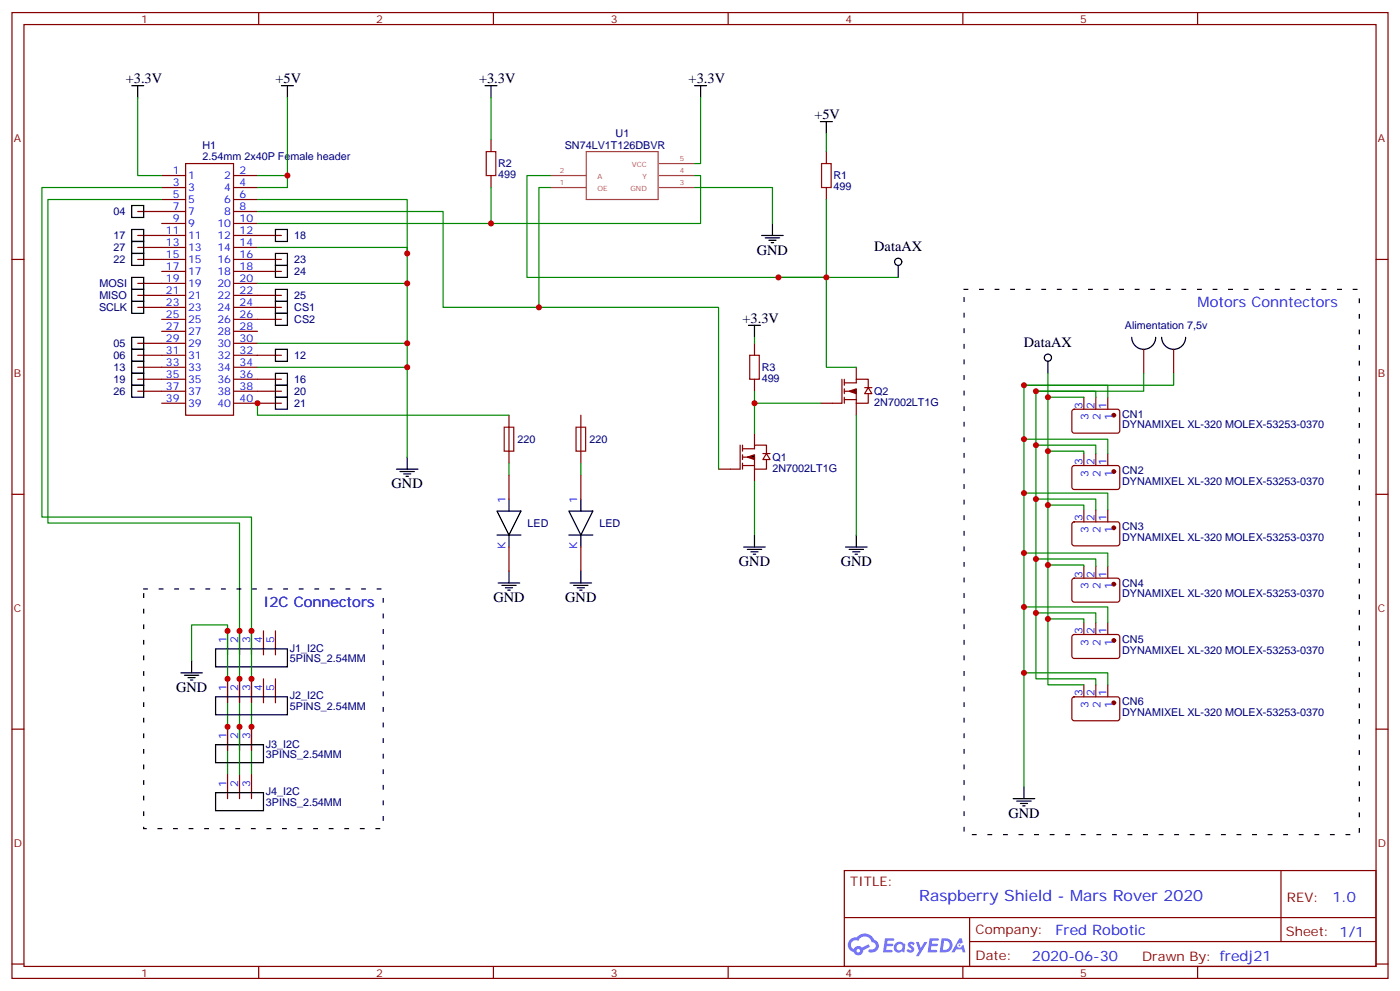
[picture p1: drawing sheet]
<svg xmlns="http://www.w3.org/2000/svg" width="412mm" height="292mm" viewBox="0 0 412 292" stroke-linecap="round" stroke-linejoin="round" font-family="sans-serif">
<g fill="none" stroke="#870000" stroke-width=".35">
<path d="M3.5 3.7h405.4v284.3h-405.4zM7.1 7.2h398.2v277.3h-398.2zM76.2 3.7v3.5M145.3 3.7v3.5M214.5 3.7v3.5M283.6 3.7v3.5M352.8 3.7v3.5M3.5 76.4h3.6M405.3 76.4h3.6M3.5 145.5h3.6M405.3 145.5h3.6M3.5 214.7h3.6"/>
<path d="M405.3 214.7h3.6M248.7 256.3h156.6v28.2h-156.6zM377.3 256.3v20.9M248.7 270.1h156.5M285.6 277.2h119.6M285.6 270.1v14.2M3.5 283.8h3.6M76.2 284.5v3.5M145.3 284.5v3.5M214.5 284.5v3.5M283.6 284.5v3.5M352.8 284.5v3.5"/>
<path d="M405.3 283.8h3.6"/>
</g>
<g fill="#5487ff">
<path d="M267.7 277.5a1.22 1.22 0 0 1 1.7 .2l-.4 .6a.47 .47 0 0 0-.3-.4 .47 .47 0 0 0-.5 .2l.1 .2a1.14 1.14 0 0 1 .8 1.8 1.14 1.14 0 0 1-1.9 0l-.2-.2 .5-.6 .7 .5a.29 .29 0 0 0 .3-.3 .29 .29 0 0 0-.2-.3 1.04 1.04 0 0 1-.6-1.7z"/>
<path d="M260.7 276.2h2.4l.3 .2-.2 .5-1.8 .1-.1 .8h1.5l.3 .4-.3 .4h-1.6l-.2 1.1h1.7l.2 .3-.2 .3-2.6 .1z"/>
<path d="M273.8 276.2h2.4l.3 .2-.1 .5-1.8 .1-.2 .8h1.6l.3 .4-.4 .4-1.6-.1-.1 1.1 1.7 .1 .2 .3-.2 .3-2.6 .1z"/>
<path d="M282.6 276.2h.7l.3 1.3-.6 .3a.69 .69 0 0 0-1 .3 .69 .69 0 0 0 .4 .9 .69 .69 0 0 0 .9-.6l.5-.2 .6 2.2h-.8l-.2-.9h-1.8l-.5 .9h-.8z"/>
<path d="M269.8 277.3h.8l.6 1.8 1.1-1.8h.9l-2.6 4.2h-.8l.9-1.5z"/>
<path d="M277.4 276.2l-.6 4.2h1.3a2.11 2.11 0 0 0 2.5-2.1 2.11 2.11 0 0 0-2.5-2.1zM278.1 277a1.39 1.39 0 0 1 1.7 1.4 1.39 1.39 0 0 1-1.8 1.2h-.3z"/>
<path d="M263.7 277.8a1.54 1.54 0 0 0-.1 2.2 1.54 1.54 0 0 0 2.2 .1l.6 .3 .3-2.3-.2-.3h-.4a1.49 1.49 0 0 0-2.4 0zM264 278.8a.94 .94 0 0 1 1.8 0 .94 .94 0 0 1-1.8 0z"/>
<path d="M250.4 276.6a2.18 2.18 0 0 0 1.1 3.7 1.44 1.44 0 0 0 1.6 .9 1.44 1.44 0 0 0 1.2-1.4l2-1.1-.5-.7-1.9 1a1.47 1.47 0 0 0-2.4 .4 1.39 1.39 0 0 1-.7-1.9 1.39 1.39 0 0 1 2-.5 2.12 2.12 0 0 1 2.2-1.3 2.12 2.12 0 0 1 1.9 1.7 1.14 1.14 0 0 1 1.1 1.4 1.14 1.14 0 0 1-1.7 .7 .43 .43 0 0 0-.5 .4 .43 .43 0 0 0 .4 .5 1.98 1.98 0 0 0 2.5-1.2 1.98 1.98 0 0 0-1.2-2.6 3.1 3.1 0 0 0-5.3-.6l-.9 .1zM252.3 279.9a.55 .55 0 0 1 1.1 0 .55 .55 0 0 1-1.1 0z"/>
<circle cx="282.6" cy="278.3" r=".26"/>
</g>
<path d="M220.1 134.6l2.1-.7v1.4z" fill="#000" stroke="#870000" stroke-width=".35"/>
<path d="M225.8 133.5l1 1.8h-2.1z" fill="#fff" stroke="#870000" stroke-width=".35"/>
<path d="M218 131.1v7h-6.3M218.7 132.1h3.5v-1h3.6v2.4M218.7 134.6h3.5v3.5M218.7 137.1h3.5M218.7 131.1v1.7M218.7 133.9v1.4M218.7 136.3v1.8M222.2 127.5v3.6M222.2 138.1v3.5M224.7 133.5h2.1M225.8 135.3v2.8h-3.6" fill="none" stroke="#870000" stroke-width=".35"/>
<path d="M250.1 115.2l2.1-.7v1.4z" fill="#000" stroke="#870000" stroke-width=".35"/>
<path d="M255.8 114.1l1 1.8h-2.1z" fill="#fff" stroke="#870000" stroke-width=".35"/>
<g fill="none" stroke="#870000" stroke-width=".35">
<path d="M47.6 51.7h7.1M47.6 55.2h7.1M47.6 58.7h7.1M54.7 48.2h14.1v74h-14.1zM68.8 51.7h7M68.8 55.2h7M68.8 58.7h7M144.6 41.1v3.5M144.6 51.7v3.5M243.4 44.6v3.6M243.4 55.2v3.5M40.6 62.3h14.1"/>
<path d="M40.6 69.3h14.1M40.6 72.8h14.1M40.6 76.4h14.1M47.6 65.8h7.1M47.6 79.9h7.1M68.8 62.3h7M68.8 65.8h7M68.8 69.3h14.1M68.8 72.8h7M68.8 76.4h14.1M68.8 79.9h14.1M40.6 83.4h14.1"/>
<path d="M40.6 87h14.1M40.6 90.5h14.1M47.6 94h7.1M47.6 97.5h7.1M68.8 83.4h7M68.8 87h14.1M68.8 90.5h14.1M68.8 94h14.1M68.8 97.5h7M40.6 101.1h14.1M40.6 104.6h14.1M40.6 108.1h14.1"/>
<path d="M40.6 111.7h14.1M40.6 115.2h14.1M47.6 118.7h7.1M68.8 118.7h14.1M68.8 101.1h7M68.8 104.6h14.1M68.8 108.1h7M68.8 111.7h14.1M68.8 115.2h14.1M222.2 101.1v3.5M222.2 111.7v3.5M248 111.7v7h-6.3"/>
<path d="M248.7 112.7h3.5v-1h3.6v2.4M248.7 115.2h3.5v3.5M248.7 117.7h3.5M248.7 111.7v1.7M248.7 114.5v1.4M248.7 116.9v1.8M252.2 108.1v3.6M252.2 118.7v3.5M254.7 114.1h2.1M255.8 115.9v2.8h-3.6M319.3 116.9v3.6M322.8 116.9v3.6"/>
<path d="M326.3 116.9v3.6M336.9 102.8v7.1M345.7 102.8v7.1M149.9 122.2v14.1M149.9 139.9v7M171.1 122.2v14.1M171.1 139.9v7M316 120.7l.4-.2h13l.4 .7v5.9l-.7 .4h-12.9l-.5-.7v-5.6zM316 137.3l.4-.2h13l.4 .7v5.9l-.7 .4-12.9-.1-.5-.6v-5.6zM319.3 133.5v3.6M322.8 133.5v3.6M326.3 133.5v3.6"/>
<path d="M316 153.8l.4-.2 13 .1 .4 .6v6l-.7 .4-12.9-.1-.5-.6v-5.7zM319.3 150.1v3.5M322.8 150.1v3.5M326.3 150.1v3.5M149.9 161v7.1M171.1 161v7.1M316 170.4l.4-.2 13 .1 .4 .6v5.9l-.7 .5-12.9-.1-.5-.6v-5.7zM319.3 166.7v3.5M322.8 166.7v3.5M326.3 166.7v3.5M67 185.7v7.1M67 199.8v7.1"/>
<path d="M70.6 185.7v7.1M70.6 199.8v7.1M74.1 185.7v7.1M74.1 199.8v7.1M77.6 185.7v7.1M77.6 199.8v7.1M81.1 185.7v7.1M81.1 199.8v7.1M316 187l.4-.2 13 .1 .4 .6v5.9l-.7 .5-12.9-.1-.5-.7v-5.6zM319.3 183.3v3.5M322.8 183.3v3.5M326.3 183.3v3.5"/>
<path d="M67 214v7M70.6 214v7M74.1 214v7M316 205.3l.4-.2 13 .1 .4 .6v6l-.7 .4-12.9-.1-.5-.6v-5.7zM319.3 201.6v3.5M322.8 201.6v3.5M326.3 201.6v3.5M67 228.1v7M70.6 228.1v7M74.1 228.1v7"/>
</g>
<path d="M162.3 51.7h10.4M162.3 55.2h10.4M172.7 44.6h21.2v14.1h-21.2zM194.2 51.7h10.4M194.2 55.2h10.4M194.2 48.2h10.4" fill="none" stroke="#a64a4a" stroke-width=".35"/>
<path d="M143.2 44.6h2.8v7.1h-2.8zM242 48.2h2.8v7h-2.8zM220.8 104.6h2.9v7.1h-2.9zM148.5 125.8h2.8v7h-2.8zM169.7 125.8h2.8v7h-2.8z" fill="none" stroke="#a10000" stroke-width=".35"/>
<g fill="none" stroke="#008700" stroke-width=".35">
<path d="M40.6 28.8v22.9h7M84.7 28.8v26.4h-8.9M144.6 28.8v12.3M206.4 28.8v19.4h-1.8M243.4 39.3v5.3M47.6 58.7h-33.5v95.3h56.5v74.1M47.6 55.2h-35.3v97h61.8v75.9M75.8 58.7h44.1v15.9M75.8 51.7h8.9M144.6 55.2v10.6M162.3 55.2h-3.6v35.3M162.3 51.7h-7.1v30h109.4"/>
<path d="M204.6 51.7h1.8v14.1h-130.6M204.6 55.2h22.9v10.6M243.4 58.7v23M75.8 62.3h54.7v28.2h81.2v47.6M75.8 72.8h44.1v61.8M75.8 83.4h44.1M222.2 99.3v1.8M229.3 81.7h14.1v26.4h8.8M75.8 118.7v3.5h74.1M75.8 108.1h44.1M75.8 101.1h44.1M222.2 115.2v3.5"/>
<path d="M241.7 118.7h-19.5v8.8M305.2 115.2h17.6v1.7M308.7 109.9v7h10.6M308.7 116.9v84.7h10.6M326.3 116.9v-3.5h-24.7v118.2M336.9 109.9v5.3h-31.7v84.6h17.6v1.8M345.7 109.9v3.5h-44.1M149.9 136.3v3.6M171.1 136.3v3.6M252.2 122.2v35.3M301.6 129.3h24.7v4.2M305.2 131.1h17.6v2.4"/>
<path d="M308.7 132.8h10.6v.7M222.2 141.6v15.9M301.6 145.2h24.7v4.9M305.2 146.9h17.6v3.2M308.7 148.7h10.6v1.4M301.6 162.8h24.7v3.9M301.6 178.7h24.7v4.6M305.2 164.6h17.6v2.1M308.7 166.3h10.6v.4M56.4 194.6v-10.6h10.6v44.1M301.6 198.1h24.7v3.5M305.2 180.4h17.6v2.9"/>
<path d="M308.7 182.2h10.6v1.1"/>
</g>
<g fill="none" stroke="#000" stroke-width=".35">
<path d="M38.8 25.2h3.5M40.6 25.2v3.6M82.9 25.2h3.5M84.7 25.2v3.6M142.9 25.2h3.5M144.6 25.2v3.6M204.6 25.2h3.5M206.4 25.2v3.6M241.7 35.8h3.5M243.4 35.8v3.5M38.8 67.6h3.5v3.5h-3.5zM38.8 60.5h3.5v3.5h-3.5z"/>
<path d="M38.8 74.6h3.5v3.5h-3.5zM38.8 71.1h3.5v3.5h-3.5zM81.1 67.6h3.6v3.5h-3.6zM81.1 74.6h3.6v3.5h-3.6zM81.1 78.1h3.6v3.6h-3.6zM224.4 69.3h6.3M225.4 70h4.3M226.5 70.7h2.1M227.2 71.4h.7M227.5 65.8v3.5M264.6 78.1v3.6M38.8 81.7h3.5v3.5h-3.5z"/>
<path d="M38.8 85.2h3.5v3.5h-3.5zM38.8 88.7h3.5v3.6h-3.5zM38.8 99.3h3.5v3.5h-3.5zM81.1 88.7h3.6v3.6h-3.6zM81.1 85.2h3.6v3.5h-3.6zM81.1 92.3h3.6v3.5h-3.6zM220.5 95.8h3.5M222.2 95.8v3.5M333.4 99.3a3.5 3.5 0 0 0 3.5 3.5 3.5 3.5 0 0 0 3.5-3.5M342.2 99.3a3.5 3.5 0 0 0 3.5 3.5 3.5 3.5 0 0 0 3.5-3.5M38.8 102.8h3.5v3.6h-3.5zM38.8 106.4h3.5v3.5h-3.5z"/>
<path d="M38.8 109.9h3.5v3.5h-3.5zM38.8 113.4h3.5v3.5h-3.5zM81.1 102.8h3.6v3.6h-3.6zM81.1 109.9h3.6v3.5h-3.6zM81.1 113.4h3.6v3.5h-3.6zM81.1 116.9h3.6v3.6h-3.6zM308.7 106.4v3.5M116.8 138.1h6.3M117.8 138.8h4.3M118.9 139.5h2.1M119.9 134.6v3.5M119.6 140.2h.7"/>
<path d="M146.4 150.5h7.1l-3.6 7zM146.4 157.5h7.1M149.9 146.9v3.6M149.9 157.5v3.5M167.6 150.5h7l-3.5 7zM167.6 157.5h7M171.1 146.9v3.6M171.1 157.5v3.5M222.2 157.5v3.5M252.2 157.5v3.5M146.8 171.6h6.3M147.8 172.3h4.2"/>
<path d="M148.9 173h2.1M149.6 173.7h.7M149.9 168.1v3.5M167.9 171.6h6.4M169 172.3h4.2M170 173h2.2M170.7 173.7h.7M171.1 168.1v3.5M219.1 161h6.3M220.1 161.7h4.3M221.2 162.5h2.1M221.9 163.2h.7"/>
<path d="M249.1 161h6.3M250.1 161.7h4.3M251.2 162.5h2.1M251.9 163.2h.7M53.3 198.1h6.3M54.3 198.8h4.3M55.4 199.5h2.1M56.4 194.6v3.5M63.5 191h21.2v5.3h-21.2zM56.1 200.2h.7M63.5 205.1h21.2v5.3h-21.2zM63.5 219.3h14.1v5.2h-14.1z"/>
<path d="M63.5 233.4h14.1v5.3h-14.1zM298.4 235.1h6.4M299.5 235.8h4.2M300.6 236.5h2.1M301.3 237.2h.7M301.6 231.6v3.5"/>
<circle cx="264.6" cy="77.1" r="1.06"/>
<circle cx="308.7" cy="105.3" r="1.06"/>
</g>
<g fill="#870000" stroke="#870000" stroke-width=".35">
<circle cx="328.1" cy="122.2" r=".53"/>
<circle cx="328.1" cy="138.8" r=".53"/>
<circle cx="328.1" cy="155.4" r=".53"/>
<circle cx="328.1" cy="172" r=".53"/>
<circle cx="328.1" cy="188.6" r=".53"/>
<circle cx="328.1" cy="206.9" r=".53"/>
</g>
<path d="M284 85.2h116.4v160.5h-116.4zM42.3 173.4h70.6v70.5h-70.6z" fill="none" stroke="#000" stroke-width=".35" stroke-dasharray="1.1 3.5"/>
<g fill="#c00">
<circle cx="119.9" cy="108.1" r=".88"/>
<circle cx="119.9" cy="101.1" r=".88"/>
<circle cx="119.9" cy="83.4" r=".88"/>
<circle cx="144.6" cy="65.8" r=".88"/>
<circle cx="158.8" cy="90.5" r=".88"/>
<circle cx="70.6" cy="214" r=".88"/>
<circle cx="308.7" cy="166.3" r=".88"/>
<circle cx="305.2" cy="115.2" r=".88"/>
<circle cx="305.2" cy="146.9" r=".88"/>
<circle cx="305.2" cy="180.4" r=".88"/>
<circle cx="301.6" cy="198.1" r=".88"/>
<circle cx="301.6" cy="162.8" r=".88"/>
<circle cx="301.6" cy="129.3" r=".88"/>
<circle cx="308.7" cy="182.2" r=".88"/>
<circle cx="308.7" cy="116.9" r=".88"/>
<circle cx="243.4" cy="81.7" r=".88"/>
<circle cx="222.3" cy="118.7" r=".88"/>
<circle cx="84.7" cy="51.7" r=".88"/>
<circle cx="119.9" cy="74.6" r=".88"/>
<circle cx="229.3" cy="81.7" r=".88"/>
<circle cx="308.7" cy="132.8" r=".88"/>
<circle cx="301.6" cy="145.2" r=".88"/>
<circle cx="301.6" cy="178.7" r=".88"/>
<circle cx="305.2" cy="164.6" r=".88"/>
<circle cx="308.7" cy="148.7" r=".88"/>
<circle cx="305.2" cy="131.1" r=".88"/>
<circle cx="301.6" cy="113.4" r=".88"/>
<circle cx="67" cy="199.8" r=".88"/>
<circle cx="74.1" cy="214" r=".88"/>
<circle cx="74.1" cy="199.8" r=".88"/>
<circle cx="67" cy="214" r=".88"/>
<circle cx="70.6" cy="199.8" r=".88"/>
<circle cx="67" cy="185.7" r=".88"/>
<circle cx="74.1" cy="185.7" r=".88"/>
<circle cx="70.6" cy="185.7" r=".88"/>
<circle cx="75.8" cy="118.7" r=".88"/>
</g>
<text font-size="4.6" fill="#00f" x="270.8" y="265.3">Raspberry Shield - Mars Rover 2020</text>
<g font-size="4.2">
<text x="37" y="24.5">+3.3V</text>
<text x="81.1" y="24.5">+5V</text>
<text x="141.1" y="24.5">+3.3V</text>
<text x="202.8" y="24.5">+3.3V</text>
<text x="239.9" y="35.1">+5V</text>
<text x="223" y="75">GND</text>
<text x="257.5" y="73.9">DataAX</text>
<text x="218.7" y="95.1">+3.3V</text>
<text x="301.6" y="102.1">DataAX</text>
<text x="115.4" y="143.8">GND</text>
<text x="217.7" y="166.7">GND</text>
<text x="247.6" y="166.7">GND</text>
<text x="145.3" y="177.3">GND</text>
<text x="166.5" y="177.3">GND</text>
<text x="51.9" y="203.7">GND</text>
<text x="297" y="240.8">GND</text>
</g>
<g font-size="4.2" fill="#00f">
<text x="352.8" y="90.5">Motors Conntectors</text>
<text x="77.6" y="178.7">I2C Connectors</text>
<text x="392.5" y="265.6">1.0</text>
<text x="310.9" y="275.1">Fred Robotic</text>
<text x="304" y="282.9">2020-06-30</text>
</g>
<g font-size="3.9" fill="#800">
<text x="250.5" y="260.9">TITLE:</text>
<text x="379.1" y="265.6">REV:</text>
<text x="287.4" y="275.1">Company:</text>
<text x="378.7" y="275.7">Sheet: 1/1</text>
<text x="287.4" y="282.8">Date:</text>
<text x="336.4" y="282.8">Draw</text>
<text x="346.6" y="282.8">n By: fredj21</text>
</g>
<g font-size="3.2" fill="#800">
<text x="41.6" y="6.7">1</text>
<text x="110.8" y="6.7">2</text>
<text x="179.9" y="6.7">3</text>
<text x="249.1" y="6.7">4</text>
<text x="318.2" y="6.7">5</text>
<text x="4.1" y="41.8">A</text>
<text x="405.9" y="41.8">A</text>
<text x="4.1" y="110.9">B</text>
<text x="405.9" y="110.9">B</text>
<text x="4.1" y="180.1">C</text>
<text x="405.9" y="180.1">C</text>
<text x="4.1" y="249.2">D</text>
<text x="405.9" y="249.2">D</text>
<text x="41.6" y="287.5">1</text>
<text x="110.8" y="287.5">2</text>
<text x="179.9" y="287.5">3</text>
<text x="249.1" y="287.5">4</text>
<text x="318.2" y="287.5">5</text>
</g>
<g font-size="3.2" fill="#000080">
<text x="181.3" y="40.3">U1</text>
<text x="59.6" y="47">2.54mm 2x40P Female header</text>
<text x="59.6" y="43.8">H1</text>
<text x="166.4" y="44">SN74LV1T126DBVR</text>
<text x="146.8" y="52.5">499</text>
<text x="146.8" y="49.3">R2</text>
<text x="245.5" y="52.8">R1</text>
<text x="245.5" y="56">499</text>
<text x="33.5" y="63.4">04</text>
<text x="33.5" y="70.5">17</text>
<text x="86.7" y="70.5">18</text>
<text x="33.5" y="77.5">22</text>
<text x="33.5" y="74">27</text>
<text x="86.7" y="77.5">23</text>
<text x="86.7" y="81">24</text>
<text x="29.3" y="88.1">MISO</text>
<text x="29.3" y="84.6">MOSI</text>
<text x="86.7" y="88.1">25</text>
<text x="29.2" y="91.6">SCLK</text>
<text x="86.7" y="91.6">CS1</text>
<text x="86.7" y="95.2">CS2</text>
<text x="331.4" y="96.9">Alimentation 7,5v</text>
<text x="33.4" y="102.2">05</text>
<text x="33.5" y="105.7">06</text>
<text x="86.7" y="105.7">12</text>
<text x="33.5" y="109.3">13</text>
<text x="33.5" y="112.8">19</text>
<text x="86.7" y="112.8">16</text>
<text x="224.4" y="112.5">499</text>
<text x="224.4" y="109.3">R3</text>
<text x="33.5" y="116.3">26</text>
<text x="86.7" y="116.3">20</text>
<text x="86.7" y="119.9">21</text>
<text x="257.5" y="119.5">2N7002LT1G</text>
<text x="257.5" y="116.3">Q2</text>
<text x="330.6" y="122.9">CN1</text>
<text x="152.5" y="130.4">220</text>
<text x="173.6" y="130.4">220</text>
<text x="330.6" y="126.1">DYNAMIXEL XL-320 MOLEX-53253-0370</text>
<text x="227.5" y="135.7">Q1</text>
<text x="227.5" y="138.9">2N7002LT1G</text>
<text x="330.6" y="142.7">DYNAMIXEL XL-320 MOLEX-53253-0370</text>
<text x="330.6" y="139.5">CN2</text>
<text x="155.4" y="155.1">LED</text>
<text x="176.6" y="155.1">LED</text>
<text x="330.6" y="159.3">DYNAMIXEL XL-320 MOLEX-53253-0370</text>
<text x="330.6" y="156.1">CN3</text>
<text x="330.6" y="172.7">CN4</text>
<text x="330.6" y="175.9">DYNAMIXEL XL-320 MOLEX-53253-0370</text>
<text x="85.4" y="191.8">J1_I2C</text>
<text x="330.6" y="189.3">CN5</text>
<text x="85.4" y="195">5PINS_2.54MM</text>
<text x="330.6" y="192.4">DYNAMIXEL XL-320 MOLEX-53253-0370</text>
<text x="85.4" y="209.1">5PINS_2.54MM</text>
<text x="85.4" y="205.9">J2_I2C</text>
<text x="330.6" y="207.6">CN6</text>
<text x="330.6" y="210.8">DYNAMIXEL XL-320 MOLEX-53253-0370</text>
<text x="78.3" y="220.1">J3_I2C</text>
<text x="78.3" y="223.2">3PINS_2.54MM</text>
<text x="78.3" y="237.3">3PINS_2.54MM</text>
<text x="78.3" y="234.2">J4_I2C</text>
</g>
<g font-size="3.2" fill="#00f">
<text x="50.9" y="51.3">1</text>
<text x="55.4" y="52.7">1</text>
<text x="66.1" y="52.7">2</text>
<text x="70.6" y="51.3">2</text>
<text x="50.9" y="54.9">3</text>
<text x="50.9" y="58.4">5</text>
<text x="55.4" y="56.3">3</text>
<text x="55.4" y="59.8">5</text>
<text x="66.1" y="56.3">4</text>
<text x="66.1" y="59.8">6</text>
<text x="70.6" y="54.9">4</text>
<text x="70.6" y="58.4">6</text>
<text x="50.9" y="61.9">7</text>
<text x="50.9" y="65.4">9</text>
<text x="55.4" y="63.3">7</text>
<text x="66.1" y="63.3">8</text>
<text x="70.6" y="61.9">8</text>
<text x="70.6" y="65.4">10</text>
<text x="48.9" y="69">11</text>
<text x="55.4" y="66.9">9</text>
<text x="55.4" y="70.4">11</text>
<text x="64.1" y="66.9">10</text>
<text x="64.1" y="70.4">12</text>
<text x="70.6" y="69">12</text>
<text x="48.9" y="72.5">13</text>
<text x="48.9" y="76">15</text>
<text x="55.4" y="73.9">13</text>
<text x="55.4" y="77.4">15</text>
<text x="64.1" y="73.9">14</text>
<text x="64.1" y="77.4">16</text>
<text x="70.6" y="72.5">14</text>
<text x="70.6" y="76">16</text>
<text x="48.9" y="79.6">17</text>
<text x="48.9" y="83.1">19</text>
<text x="55.4" y="81">17</text>
<text x="64.1" y="81">18</text>
<text x="70.6" y="79.6">18</text>
<text x="70.6" y="83.1">20</text>
<text x="48.9" y="86.6">21</text>
<text x="55.4" y="84.5">19</text>
<text x="55.4" y="88">21</text>
<text x="64.1" y="84.5">20</text>
<text x="64.1" y="88">22</text>
<text x="70.6" y="86.6">22</text>
<text x="48.9" y="90.1">23</text>
<text x="48.9" y="93.7">25</text>
<text x="55.4" y="91.5">23</text>
<text x="55.4" y="95.1">25</text>
<text x="64.1" y="91.5">24</text>
<text x="64.1" y="95.1">26</text>
<text x="70.6" y="90.1">24</text>
<text x="70.6" y="93.7">26</text>
<text x="48.9" y="97.2">27</text>
<text x="48.9" y="100.7">29</text>
<text x="55.4" y="98.6">27</text>
<text x="64.1" y="98.6">28</text>
<text x="70.6" y="97.2">28</text>
<text x="70.6" y="100.7">30</text>
<text x="48.9" y="104.2">31</text>
<text x="48.9" y="107.8">33</text>
<text x="55.4" y="102.1">29</text>
<text x="55.4" y="105.7">31</text>
<text x="64.1" y="102.1">30</text>
<text x="64.1" y="105.7">32</text>
<text x="70.6" y="104.2">32</text>
<text x="70.6" y="107.8">34</text>
<text x="48.9" y="111.3">35</text>
<text x="55.4" y="109.2">33</text>
<text x="55.4" y="112.7">35</text>
<text x="64.1" y="109.2">34</text>
<text x="64.1" y="112.7">36</text>
<text x="70.6" y="111.3">36</text>
<text x="48.9" y="114.8">37</text>
<text x="48.9" y="118.4">39</text>
<text x="55.4" y="116.2">37</text>
<text x="55.4" y="119.8">39</text>
<text x="64.1" y="116.2">38</text>
<text x="64.1" y="119.8">40</text>
<text x="70.6" y="114.8">38</text>
<text x="70.6" y="118.4">40</text>
<text x="318.9" y="120.3" transform="rotate(-90 318.9 120.3)">3</text>
<text x="320.7" y="123.8" transform="rotate(-90 320.7 123.8)">3</text>
<text x="322.4" y="120.3" transform="rotate(-90 322.4 120.3)">2</text>
<text x="324.2" y="123.8" transform="rotate(-90 324.2 123.8)">2</text>
<text x="326" y="120.3" transform="rotate(-90 326 120.3)">1</text>
<text x="327.7" y="123.8" transform="rotate(-90 327.7 123.8)">1</text>
<text x="318.9" y="136.9" transform="rotate(-90 318.9 136.9)">3</text>
<text x="322.4" y="136.9" transform="rotate(-90 322.4 136.9)">2</text>
<text x="326" y="136.9" transform="rotate(-90 326 136.9)">1</text>
<text x="320.7" y="140.4" transform="rotate(-90 320.7 140.4)">3</text>
<text x="324.2" y="140.4" transform="rotate(-90 324.2 140.4)">2</text>
<text x="327.7" y="140.4" transform="rotate(-90 327.7 140.4)">1</text>
<text x="148.9" y="148" transform="rotate(-90 148.9 148)">1</text>
<text x="170" y="148" transform="rotate(-90 170 148)">1</text>
<text x="318.9" y="153.5" transform="rotate(-90 318.9 153.5)">3</text>
<text x="322.4" y="153.5" transform="rotate(-90 322.4 153.5)">2</text>
<text x="326" y="153.5" transform="rotate(-90 326 153.5)">1</text>
<text x="148.9" y="161.7" transform="rotate(-90 148.9 161.7)">K</text>
<text x="170" y="161.7" transform="rotate(-90 170 161.7)">K</text>
<text x="320.7" y="157" transform="rotate(-90 320.7 157)">3</text>
<text x="324.2" y="157" transform="rotate(-90 324.2 157)">2</text>
<text x="327.7" y="157" transform="rotate(-90 327.7 157)">1</text>
<text x="318.9" y="170" transform="rotate(-90 318.9 170)">3</text>
<text x="320.7" y="173.5" transform="rotate(-90 320.7 173.5)">3</text>
<text x="322.4" y="170" transform="rotate(-90 322.4 170)">2</text>
<text x="324.2" y="173.5" transform="rotate(-90 324.2 173.5)">2</text>
<text x="326" y="170" transform="rotate(-90 326 170)">1</text>
<text x="327.7" y="173.5" transform="rotate(-90 327.7 173.5)">1</text>
<text x="66.7" y="189.3" transform="rotate(-90 66.7 189.3)">1</text>
<text x="70.2" y="189.3" transform="rotate(-90 70.2 189.3)">2</text>
<text x="73.7" y="189.3" transform="rotate(-90 73.7 189.3)">3</text>
<text x="77.3" y="189.3" transform="rotate(-90 77.3 189.3)">4</text>
<text x="80.8" y="189.3" transform="rotate(-90 80.8 189.3)">5</text>
<text x="318.9" y="186.6" transform="rotate(-90 318.9 186.6)">3</text>
<text x="320.7" y="190.1" transform="rotate(-90 320.7 190.1)">3</text>
<text x="322.4" y="186.6" transform="rotate(-90 322.4 186.6)">2</text>
<text x="324.2" y="190.1" transform="rotate(-90 324.2 190.1)">2</text>
<text x="326" y="186.6" transform="rotate(-90 326 186.6)">1</text>
<text x="327.7" y="190.1" transform="rotate(-90 327.7 190.1)">1</text>
<text x="66.7" y="203.4" transform="rotate(-90 66.7 203.4)">1</text>
<text x="70.2" y="203.4" transform="rotate(-90 70.2 203.4)">2</text>
<text x="73.7" y="203.4" transform="rotate(-90 73.7 203.4)">3</text>
<text x="77.3" y="203.4" transform="rotate(-90 77.3 203.4)">4</text>
<text x="80.8" y="203.4" transform="rotate(-90 80.8 203.4)">5</text>
<text x="318.9" y="205" transform="rotate(-90 318.9 205)">3</text>
<text x="320.7" y="208.5" transform="rotate(-90 320.7 208.5)">3</text>
<text x="322.4" y="205" transform="rotate(-90 322.4 205)">2</text>
<text x="324.2" y="208.5" transform="rotate(-90 324.2 208.5)">2</text>
<text x="326" y="205" transform="rotate(-90 326 205)">1</text>
<text x="327.7" y="208.5" transform="rotate(-90 327.7 208.5)">1</text>
<text x="66.7" y="217.5" transform="rotate(-90 66.7 217.5)">1</text>
<text x="70.2" y="217.5" transform="rotate(-90 70.2 217.5)">2</text>
<text x="73.7" y="217.5" transform="rotate(-90 73.7 217.5)">3</text>
<text x="66.7" y="231.6" transform="rotate(-90 66.7 231.6)">1</text>
<text x="70.2" y="231.6" transform="rotate(-90 70.2 231.6)">2</text>
<text x="73.7" y="231.6" transform="rotate(-90 73.7 231.6)">3</text>
</g>
<g font-size="2.1" fill="#a54b4b">
<text x="200.3" y="47.5">5</text>
<text x="164.9" y="51">2</text>
<text x="176" y="52.7">A</text>
<text x="186.2" y="49.2">VCC</text>
<text x="189.3" y="52.7">Y</text>
<text x="200.3" y="51">4</text>
<text x="164.9" y="54.5">1</text>
<text x="176" y="56.3">OE</text>
<text x="185.7" y="56.3">GND</text>
<text x="200.3" y="54.5">3</text>
</g>
</svg>
